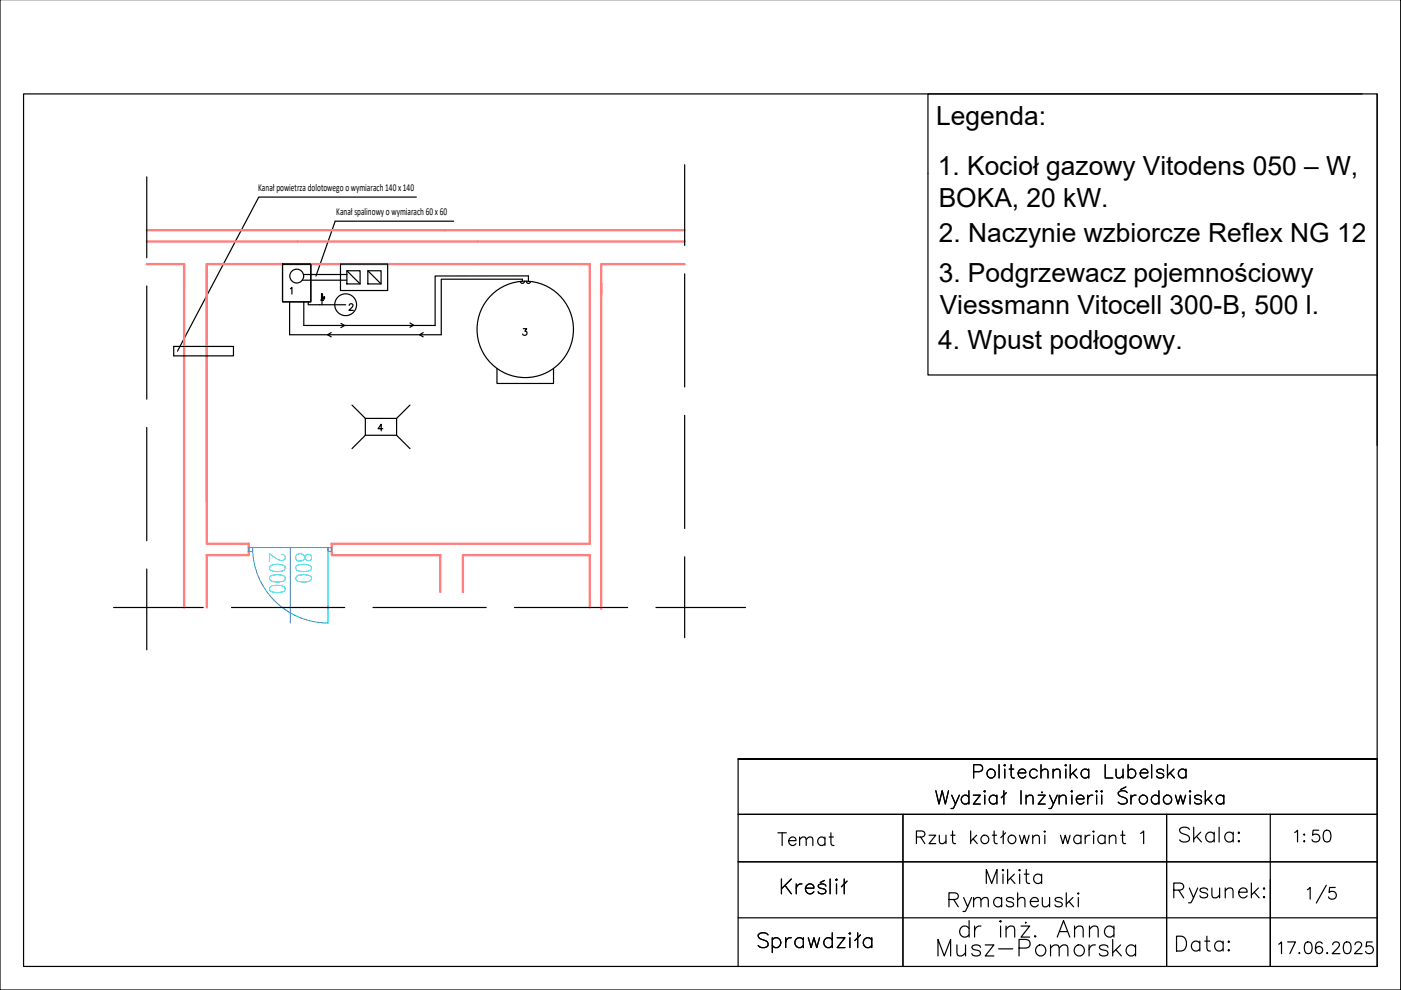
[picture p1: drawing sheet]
<svg xmlns="http://www.w3.org/2000/svg" width="297mm" height="210mm" viewBox="0 0 297 210" stroke-linecap="round" stroke-linejoin="round" font-family="sans-serif">
<!-- layer: 0 -->
<g fill="none" stroke="#000" stroke-width=".25">
<path d="M297 -.1v210h-297v-210M5 19.9h287v185h-287zM288.8 19.9h-92.1v16.9M292 19.9v74.5M31.1 37.5v17.1M145.2 34.9v17.2M59.9 56h6v8h-6zM64.1 59.4h9.4M64.3 58.2h9.2M72.2 56h10v5.6h-10zM73.5 57.4h2.8v2.8h-2.8zM73.5 57.4l2.8 2.8"/>
<path d="M78 57.4h2.8v2.8h-2.8zM78 57.4l2.8 2.8M88.3 41.8h-33.4l-17.3 32.7M96.2 46.9h-25.1l-4.1 11.6M110.8 59.6v-.4h-17.2v11.8h-32.2v-7M111.2 59.6a.45 .45 0 0 1-.4 .5 .45 .45 0 0 1-.5-.4M111.6 59.6a.45 .45 0 0 0 .4 .5 .45 .45 0 0 0 .5-.4M112 59.7v-1.2h-19.7v10.5h-27.9v-5M145.2 58.1v24M31.1 60.6v24M36.8 73.5h12.7v2h-12.7zM61.6 61.2l.3-.3v1.4"/>
<path d="M65.4 64v.6h7.9M68.1 62.2l.3 .1-.3 .2 .3 .1-.3 .2 .3 .1-.3 .1 .2 .1M68.3 63.1l.2 .6h-.5zM68.3 63.1l.5-.2v.5zM68.3 63.7v.9M68.3 62.9v.5M70.2 70.5l-.8 .5 .8 .4M72.3 68.6l.8 .4-.8 .5M74 64.7l.3-.3h.3l.2 .3-.2 .4-.6 .7h.9M86.9 68.5l.8 .4-.8 .5M89.7 70.5l-.8 .5 .8 .4M105.4 78.1v3.2h12v-3.2"/>
<path d="M110.9 69.7h.8l-.4 .5a.47 .47 0 0 1 .3 .8 .47 .47 0 0 1-.8-.2M31.1 90.6v24M74.6 85.9l2.9 2.8M77.5 88.7h6.6v3.6h-6.6zM77.5 92.3l-2.9 2.8M81.2 90.9h-1l.6-.9v1.4M84.1 92.3l2.8 2.8M86.9 85.9l-2.8 2.8M145.2 88.1v24M145.2 118.1v17.1M24.1 128.8h19M31.1 120.6v17.2"/>
<path d="M49.1 128.8h24M79.1 128.8h24M109.1 128.8h24M139.1 128.8h19M156.5 160.9h135.5M156.5 172.7h135.5M191.4 172.7v32.2M194.3 177.5l1.5-.2a.63 .63 0 0 0 0-1l-1.5-.1v2.7M195.2 177.5l.9 1.4M197 177.1h1.4l-1.4 1.8h1.4M198.4 167.7l.7 2.8 .7-2.8 .6 2.8 .7-2.8M199.2 177.1l.1 1.6 .6 .2 .7-.5"/>
<path d="M200.6 177.1v1.8M201.6 177.1h.9M201.8 168.6l.8 1.9 .8-1.9M202 176.2v2.2l.1 .3 .5 .2M202.6 170.5l-.4 .8-.6 .1M205.4 169a.9 .9 0 0 0-1.3-.1 .9 .9 0 0 0 0 1.3 .9 .9 0 0 0 1.3-.1M205.4 167.7v2.8M205.8 176.2v2.7M206.3 177.8l.9 1.1M206.4 168.6h1.4l-1.4 1.9h1.4M206.4 163.6h1.2a.74 .74 0 0 0 .8-.7 .74 .74 0 0 0-.8-.8h-1.2v2.9M207.1 177.1l-1.3 1.3"/>
<path d="M208.7 167.8l.1-.1 .1 .1-.1 .1zM208.8 168.6v1.9M210.4 177.1h.9M210.8 176.2v2.2l.1 .3 .5 .2M211.3 169a.9 .9 0 0 0-1.3-.1 .9 .9 0 0 0 0 1.3 .9 .9 0 0 0 1.3-.1M211.3 168.6v1.9M211.8 162.1v2.9M212.7 176.2v2.7M212.8 167.7v2.8M212.9 162.3l.1-.2 .2 .2-.2 .1zM213 163.1v1.9M213.2 176.6l-1 1"/>
<path d="M213.4 168.1l-1.1 1M214 163.1h.9M214.4 162.1v2.3l.1 .4 .6 .2M215.9 163.9h1.6a.83 .83 0 0 0-1-.9 .83 .83 0 0 0-.6 1.2 .86 .86 0 0 0 .6 .8 .86 .86 0 0 0 1-.4M216.2 177.1l.5 1.8 .5-1.8 .5 1.8 .5-1.8M216.5 167.7v2.8M217.6 169.1l.6-.5 .7 .1 .1 1.8M217.6 168.6v1.9M219 177.6l.6-.5 .6 .1 .2 1.7M219 177.1v1.8M219.9 163.5a.9 .9 0 0 0-1.3-.2 .9 .9 0 0 0 0 1.4 .9 .9 0 0 0 1.3-.1M220.1 168.6h1.5l-1.5 1.9h1.5"/>
<path d="M220.7 163.6l.7-.5 .7 .1 .1 1.8M220.7 162.1v2.9M220.9 167.9v.2zM221.4 176.3l.1-.1 .1 .1-.1 .1zM221.5 177.1v1.8M222.5 168.6l.8 1.9 .9-1.9M223.3 163.6l.7-.5 .6 .1 .2 1.8M223.3 163.1v1.9M223.3 170.5l-.4 .8-.5 .1M224.6 169.1l.6-.5 .7 .1 .1 1.8M224.6 168.6v1.9M224.8 177.1l.6 1.8 .5-1.8 .5 1.8 .5-1.8"/>
<path d="M225.8 162.3l.2-.2 .1 .2-.1 .1zM226 163.1v1.9M226.9 162.1v2.9M227.1 167.8l.2-.1 .1 .1-.1 .1zM227.3 168.6v1.9M227.5 163.9l.9 1.1M228.2 169.4h1.6a.84 .84 0 0 0-1-.8 .84 .84 0 0 0-.6 1.1 .87 .87 0 0 0 .7 .8 .87 .87 0 0 0 .9-.4M228.3 163.1l-1.4 1.3M229.2 177.5a.86 .86 0 0 0-1.3-.2 .86 .86 0 0 0 0 1.3 .86 .86 0 0 0 1.3-.1M229.2 177.1v1.8M230.1 177.1v1.8M230.6 168.6v1.9"/>
<path d="M230.8 163.5a.9 .9 0 0 0-1.3-.2 .9 .9 0 0 0 0 1.4 .9 .9 0 0 0 1.3-.1M230.8 163.1v1.9M231.1 177.1a.86 .86 0 0 0-1 .7M231.7 168.6a.91 .91 0 0 0-1.1 .8M231.9 176.2l.1 .1-.1 .1-.2-.1zM231.9 177.1v1.8M232.5 167.7l.1 .1-.1 .1-.1-.1zM232.5 168.6v1.9M233.6 167.7l.1 .1-.1 .1-.1-.1zM233.6 168.6v1.9M234.3 177.5a.86 .86 0 0 0-1.3-.2 .86 .86 0 0 0 0 1.3 .86 .86 0 0 0 1.3-.1M234.3 177.1v1.8"/>
<path d="M234.3 162.1v2.9h1.6M235.2 177.6l.6-.5 .7 .1 .1 1.7M235.2 177.1v1.8M236.6 163.1l.2 1.7 .6 .2 .7-.6M237.6 177.1h.9M238 176.2v2.2l.1 .3 .5 .2M238.1 163.1v1.9M238.7 166.8l-1.1 .6M239 168.1a1.26 1.26 0 0 0-1.9 0 .72 .72 0 0 0 .5 .8l.8 .2a.68 .68 0 0 1 .6 .6 .68 .68 0 0 1-.3 .6 1.3 1.3 0 0 1-1.6-.2M239.2 163.5a.9 .9 0 0 1 1.3-.2 .9 .9 0 0 1 0 1.4 .9 .9 0 0 1-1.3-.1M239.2 162.1v2.9M239.8 168.6v1.9"/>
<path d="M240.9 168.6a.91 .91 0 0 0-1.1 .8M241.7 163.9h1.7a.84 .84 0 0 0-1-.9 .84 .84 0 0 0-.7 1.2 .87 .87 0 0 0 .7 .8 .87 .87 0 0 0 1-.4M241.8 176.7l.7-.5v2.7M244.2 162.1v2.9M245.7 169a.9 .9 0 0 0-1.3-.1 .9 .9 0 0 0 0 1.3 .9 .9 0 0 0 1.3-.1M245.7 167.7v2.8M246.7 163.5a.86 .86 0 0 0-1.5 0l.4 .4 1 .3 .1 .4a.86 .86 0 0 1-1.5 0M247.3 172.7v32.2M247.5 162.1v2.9M248.1 163.9l.9 1.1M248.9 163.1l-1.4 1.3M249.2 168.6l.6 1.9 .5-1.9 .5 1.9 .6-1.9"/>
<path d="M251.4 163.5a.9 .9 0 0 0-1.3-.2 .9 .9 0 0 0 0 1.4 .9 .9 0 0 0 1.3-.1M251.4 163.1v1.9M252.3 167.7l.2 .1-.2 .1-.1-.1zM252.3 168.6v1.9M254.8 169a.86 .86 0 0 0-1.5 0l.1 .3 1.2 .4 .2 .4a.86 .86 0 0 1-1.5 0M255.6 167.7v2.8M256.1 169.4l.9 1.1M256.9 168.6l-1.3 1.3M259.5 169a.9 .9 0 0 0-1.4-.1 .9 .9 0 0 0 0 1.3 .9 .9 0 0 0 1.4-.1M259.5 168.6v1.9M269.3 172.7v32.2M292 160.9h-135.5v44"/>
<path d="M292 160.9h-135.5h135.5M292 160.9v44M156.5 182.7h135.5M156.5 194.6h135.5M162.8 198.2a1.39 1.39 0 0 0-2 0 .82 .82 0 0 0 .6 .9l.9 .3a.76 .76 0 0 1 .5 .6 .76 .76 0 0 1-.3 .8 1.44 1.44 0 0 1-1.7-.3M163.7 199.3a1 1 0 0 1 1.5-.2 1 1 0 0 1 0 1.5 1 1 0 0 1-1.5-.1M163.7 198.8v3.2M165.7 186.4v3.1M166.4 187.7l1.4 1.8M166.6 198.8v2.1M167.8 198.8a1.02 1.02 0 0 0-1.2 .9M167.8 186.4l-2.1 2.1"/>
<path d="M168.8 187.4v2.1M170 187.4a1.03 1.03 0 0 0-1.2 .9M170.3 199.3a1 1 0 0 0-1.5-.2 1 1 0 0 0 0 1.5 1 1 0 0 0 1.5-.1M170.3 198.8v2.1M170.8 188.3h1.8a.93 .93 0 0 0-1.1-.9 .93 .93 0 0 0-.7 1.2 .96 .96 0 0 0 .7 .9 .96 .96 0 0 0 1.1-.4M171.4 198.8l.6 2.1 .6-2.1 .6 2.1 .6-2.1M174.8 186.7l-.9 .4M175.1 187.9a.95 .95 0 0 0-1.6 0l.1 .3 1.4 .4 .1 .5a.96 .96 0 0 1-1.6 0M176 186.4v3.1M176.5 199.3a1 1 0 0 0-1.5-.2 1 1 0 0 0 0 1.5 1 1 0 0 0 1.5-.1M176.5 197.8v3.1M177.2 186.5l.2-.1 .1 .1-.1 .2z"/>
<path d="M177.4 187.4v2.1M177.5 198.8h1.6l-1.6 2.1h1.6M179 186.4v3.1M179.6 186.8l-1.2 1.2M180.2 197.8l.1 .1-.1 .2-.2-.2zM180.2 198.8v2.1M181.8 197.8v3.1M182.4 198.2l-1.2 1.2M184.8 199.3a1 1 0 0 0-1.4-.2 1 1 0 0 0 0 1.5 1 1 0 0 0 1.4-.1M184.8 198.8v2.1M201.2 190.7h1.3l.4-.1a.69 .69 0 0 0 0-1.2l-.4-.1h-1.3v3M202.2 190.7l1 1.6"/>
<path d="M204.3 190.3l.9 2 .8-2M205.2 192.3l-.5 .8-.5 .2M205.5 196.9a1.12 1.12 0 0 0-1.7-.2 1.12 1.12 0 0 0 0 1.6 1.12 1.12 0 0 0 1.7-.1M205.5 195.2v3.5M206.4 190.9l.7-.6 .7 .1 .2 1.9M206.4 190.3v2M206.6 196.3v2.4M208 196.3a1.14 1.14 0 0 0-1.4 1.1M208 190.9l.7-.6 .7 .1 .1 1.9M209.1 187.3v-2.9l1.1 2.9 1.2-2.9v2.9M212.1 195.2l.2 .2-.2 .1-.1-.1zM212.1 196.3v2.4"/>
<path d="M212.4 190.7a.95 .95 0 0 0-1.4-.1 .95 .95 0 0 0 0 1.4 .95 .95 0 0 0 1.4-.2M212.4 190.3v2M212.7 184.4l.1 .1-.1 .1-.2-.1zM212.7 185.3v2M213.3 197l.8-.7 .9 .2 .1 .5v1.7M213.3 196.3v2.4M213.6 184.4v2.9M214.2 186.2l1 1.1M214.9 190.7a.89 .89 0 0 0-1.5 0l.1 .3 1.3 .4 .1 .4a.89 .89 0 0 1-1.5 0M215.1 185.3l-1.5 1.5M215.8 190.9l.7-.6 .7 .1 .1 1.9M215.8 189.3v3"/>
<path d="M216 184.5l.2-.1 .1 .1-.1 .1zM216.2 185.3v2M216.5 196.3h1.8l-1.8 2.4h1.8M217.2 185.3h1M217.4 195.6h.2zM217.6 184.4v2.4l.1 .4 .6 .1M218.4 191.1h1.7a.88 .88 0 0 0-1-.9 .88 .88 0 0 0-.7 1.2 .91 .91 0 0 0 .7 .9 .91 .91 0 0 0 1-.5M219.5 198.3l-.2 .2 .2 .2 .1-.2M220.8 185.8a.94 .94 0 0 0-1.4-.2 .94 .94 0 0 0 0 1.4 .94 .94 0 0 0 1.4-.1M220.8 185.3v2M221 190.3l.1 1.8 .7 .2 .7-.6M222.5 190.3v2"/>
<path d="M224.2 198.7l1.3-3.5 1.3 3.5M224.7 197.5h1.6M225.2 190.7a.9 .9 0 0 0-1.5 0l.4 .4 1 .3 .1 .4a.9 .9 0 0 1-1.5 0M226.1 189.3v3M226.6 191.1l1 1.2M227.5 190.3l-1.4 1.4M227.8 197l.9-.7 .8 .2 .2 .5v1.7M227.8 196.3v2.4M228.6 189.3l.2 .1-.2 .2-.1-.2zM228.6 190.3v2M231 197l.8-.7 .9 .2 .1 .5v1.7M231 196.3v2.4"/>
<path d="M235.9 199.2v3.5M236.2 196.9a1.12 1.12 0 0 0-1.7-.2 1.12 1.12 0 0 0 0 1.6 1.12 1.12 0 0 0 1.7-.1M236.2 196.3v2.4M248.9 188.7h1.3l.5-.1a.71 .71 0 0 0 0-1.2l-.5-.2h-1.3v3.2M249.9 188.7l1.1 1.7M252.2 188.3l.8 2.1 .9-2.1M253 190.4l-.4 .9-.1 .1h-.5M256 188.7a.94 .94 0 0 0-1.6 0l.4 .5 1.1 .3 .1 .4a.95 .95 0 0 1-1.6 0M256.9 188.3v1.5l.2 .4 .7 .2 .8-.6M258.6 188.3v2.1M259.8 188.9l.7-.6 .8 .1 .1 .5v1.5M259.8 188.3v2.1"/>
<path d="M262.6 189.2h1.8a.93 .93 0 0 0-1.1-1 .93 .93 0 0 0-.7 1.3 .96 .96 0 0 0 .7 .9 .96 .96 0 0 0 1.1-.5M265.3 187.2v3.2M265.9 189.2l1.1 1.2M266.8 188.3l-1.5 1.5M267.9 188.4l.1-.1 .1 .1-.1 .2zM268 190.1l.1 .1-.1 .2-.1-.2zM198.9 202.7v-3.5l1.3 3.5 1.3-3.5v3.5M202.9 200.3v1.7l.1 .5 .9 .2 .8-.7M204.7 200.3v2.4M207.9 200.9a1.06 1.06 0 0 0-1.9 0l.2 .3 .4 .2 1.1 .3 .2 .5a1.07 1.07 0 0 1-1.9 0M208.9 200.3h1.8l-1.8 2.4h1.8M211.7 201.2h3"/>
<path d="M216.1 201h1.5a.92 .92 0 0 0 .8-.9 .92 .92 0 0 0-.8-.9h-1.5v3.5M222.7 201l.9-.7 .8 .2 .2 .5v1.7M222.7 200.3v2.4M224.6 201l.8-.7 .8 .2 .2 .5v1.7M230.9 200.3v2.4M232.2 200.3a1.14 1.14 0 0 0-1.3 1.1M234.9 200.9a1.06 1.06 0 0 0-1.8 0l.1 .3 .4 .2 1.1 .3 .2 .5a1.07 1.07 0 0 1-1.8 0M236.6 201.4l1.2 1.3M237.6 200.3l-1.7 1.7M240.8 200.9a1.12 1.12 0 0 0-1.7-.2 1.12 1.12 0 0 0 0 1.7 1.12 1.12 0 0 0 1.7-.2M240.8 200.3v2.4"/>
<circle cx="62.9" cy="58.5" r="1.47"/>
<circle cx="73.3" cy="64.6" r="2.31"/>
<circle cx="111.4" cy="69.8" r="10.2"/>
<circle cx="208.8" cy="177.9" r=".89"/>
<circle cx="210.1" cy="164" r=".93"/>
<circle cx="214.6" cy="178" r=".89"/>
<circle cx="242.4" cy="169.5" r=".93"/>
<circle cx="247.5" cy="169.5" r=".93"/>
<circle cx="220.6" cy="201.5" r="1.16"/>
<circle cx="228.8" cy="201.5" r="1.16"/>
</g>
<g fill="none" stroke="#ff7f7f" stroke-width=".5">
<path d="M31.1 48.8h63.3M31.1 56h7.9v72.8M31.1 51.2h114.1M39 56v4.8M94.2 48.8h51M145.2 56h-17.7v4.2M127.5 62.6v-2.4v68.9M52.7 115.3h-8.9v-59.3h81.3v59.3h-54.8M52.7 115.3v2.4h-8.9v11.1M52.7 115.3h.1M70.3 115.3v2.4h23.1v7.8M70.3 115.3h.1"/>
<path d="M98.1 125.5v-7.8h27v11.1"/>
</g>
<!-- layer: drzwi i okna -->
<path d="M52.7 116.1h.8v.8h-.8zM53.6 116.1h15.9v16a16 16 0 0 1-15.9-16zM61.5 116.1v16M69.5 116.1h.8v.8h-.8z" fill="none" stroke="#007fff" stroke-width=".21"/>
<!-- layer: wymiarowanie -->
<path d="M57.3 120a3.5 3.5 0 0 1 3 0l.2 .5a1.73 1.73 0 0 1-1.9 .7l-1.3-.3-.2-.4zM59.7 117.5l.5 .1a.73 .73 0 0 1 .1 1.1 .73 .73 0 0 1-1.1 0l-2.1-1.3v1.6M62.9 117.6a1.18 1.18 0 0 1 1.9 .9 .71 .71 0 0 0 .6 .4 .71 .71 0 0 0 .6-.5v-.4a.7 .7 0 0 0-.6-.5 .7 .7 0 0 0-.6 .4 1.1 1.1 0 0 1-.8 1 1.1 1.1 0 0 1-1.3-.5zM62.9 120a3.5 3.5 0 0 1 3 0l.1 .5a1.73 1.73 0 0 1-1.9 .7l-1.2-.3-.2-.4zM57.3 122.2a3.6 3.6 0 0 1 3 0l.2 .5a1.73 1.73 0 0 1-1.9 .7l-1.3-.3-.2-.4zM57.3 124.4a3.6 3.6 0 0 1 3 0l.2 .6a1.73 1.73 0 0 1-1.9 .6l-1.3-.3-.2-.3zM62.9 122.2a3.6 3.6 0 0 1 3 0l.1 .5a1.73 1.73 0 0 1-1.9 .7l-1.2-.3-.2-.4z" fill="none" stroke="#0dd" stroke-width=".21"/>
<!-- layer: opis -->
<path d="M196.7 36.8v42.7h95.3" fill="none" stroke="#000" stroke-width=".25"/>
<text font-size="7.1" x="275.9" y="192.6">1/5</text>
<g font-size="6.6">
<text x="248.7" y="179.9">Skala:</text>
<text x="248.4" y="202.8">Data:</text>
</g>
<g font-size="6.2">
<text x="273.4" y="179.9">1:50</text>
<text x="163.7" y="180.6">Temat</text>
</g>
<text font-size="5.7" x="269.9" y="203.6">17.06.2025</text>
<g font-size="5.6">
<text x="198.5" y="26.6">Legenda:</text>
<text x="198.8" y="37.2">1. Kocioł gazowy Vitodens 050 – W,</text>
<text x="199" y="43.9">BOKA, 20 kW.</text>
<text x="199" y="51.4">2. Naczynie wzbiorcze Reflex NG 12</text>
<text x="199" y="59.9">3. Podgrzewacz pojemnościowy</text>
<text x="199.2" y="66.5">Viessmann Vitocell 300-B, 500 l.</text>
<text x="198.9" y="74">4. Wpust podłogowy.</text>
</g>
<g font-size="2.2">
<text x="54.7" y="40.6">Kanałpowietrza dolotowegoo wymiarach140 x140</text>
<text x="71.3" y="45.5">Kanał spalinowy o wymiarach 60 x 60</text>
</g>
</svg>
